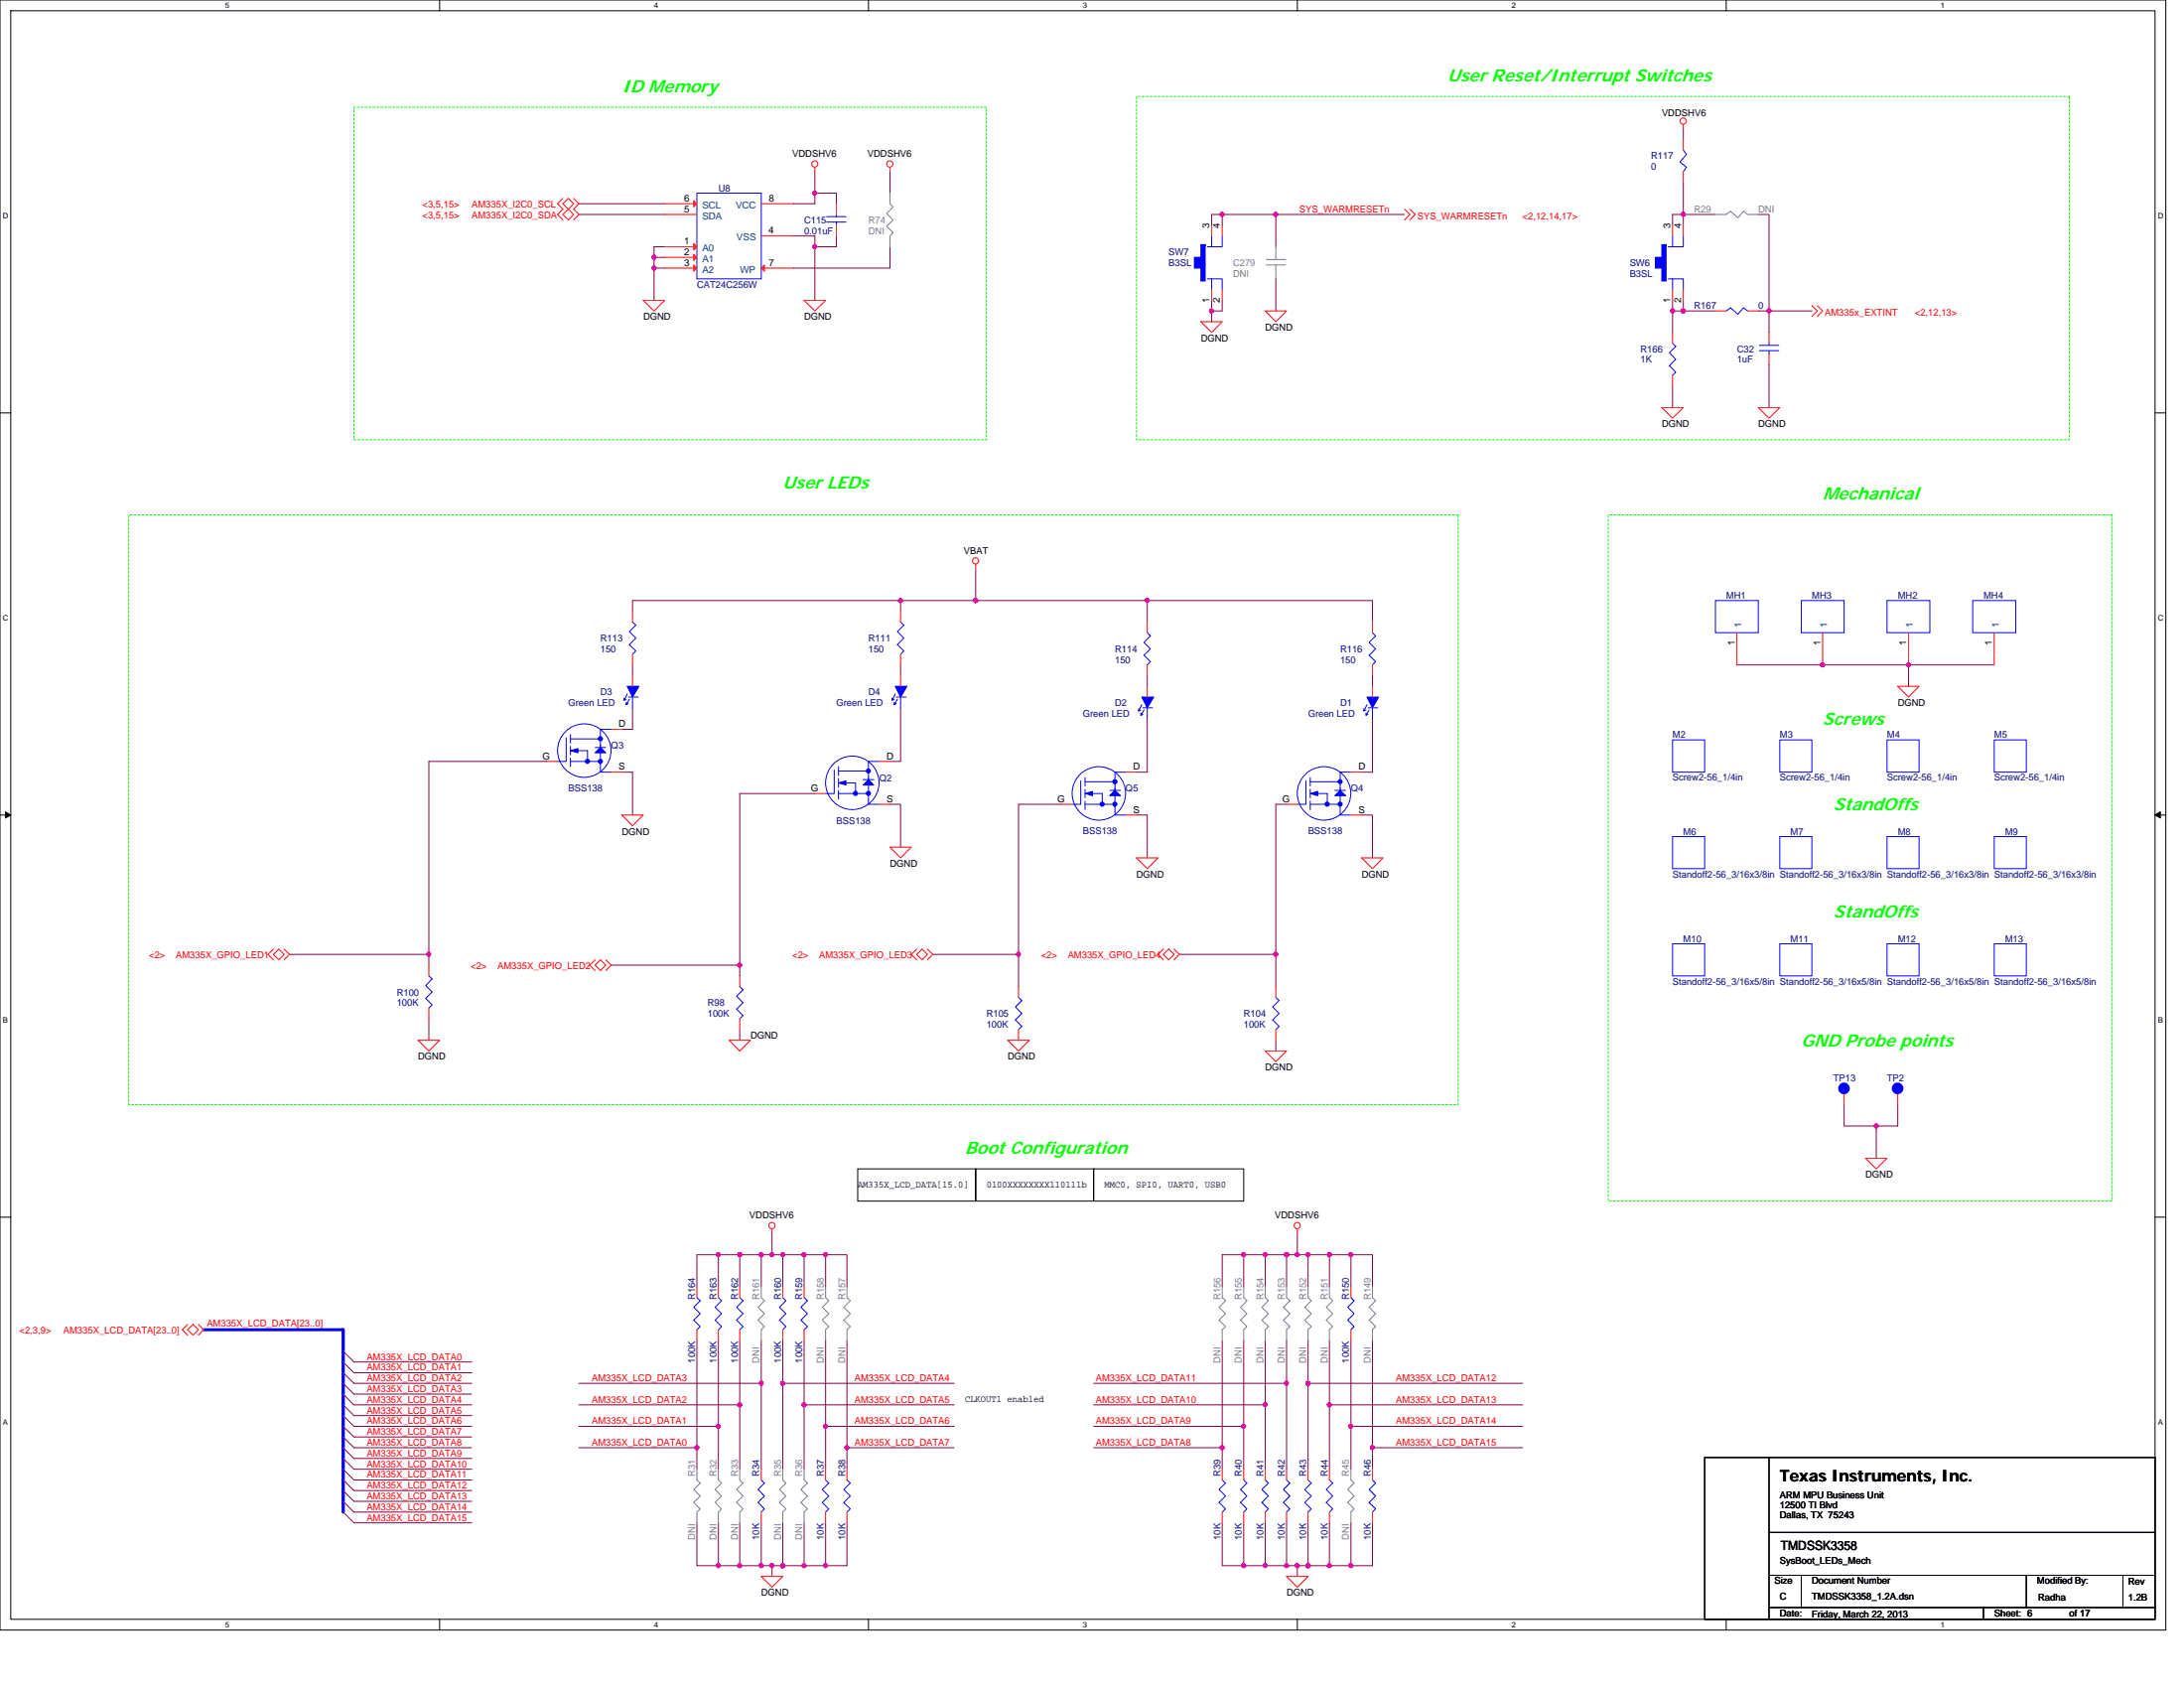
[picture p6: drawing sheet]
<svg xmlns="http://www.w3.org/2000/svg" width="279mm" height="216mm" viewBox="0 0 279 216" stroke-linecap="round" stroke-linejoin="round" font-family="sans-serif">
<path d="M0 0h277.1v208.5h-277.1zM1.4 1.4h274.3v205.7h-274.3z" fill="none" stroke="#000" stroke-width=".13"/>
<g fill="#fff">
<path d="M28.8 .1h.6v1.1h-.6z"/>
<path d="M28.8 207.3h.6v1.1h-.6z"/>
</g>
<path d="M56.2 0v1.4M56.2 207.1v1.4" fill="none" stroke="#000" stroke-width=".13"/>
<g fill="#fff">
<path d="M83.7 .1h.5v1.1h-.5z"/>
<path d="M83.7 207.3h.5v1.1h-.5z"/>
</g>
<path d="M111.1 0v1.4M111.1 207.1v1.4" fill="none" stroke="#000" stroke-width=".13"/>
<g fill="#fff">
<path d="M138.5 .1h.6v1.1h-.6z"/>
<path d="M138.5 207.3h.6v1.1h-.6z"/>
</g>
<path d="M166 0v1.4M166 207.1v1.4" fill="none" stroke="#000" stroke-width=".13"/>
<g fill="#fff">
<path d="M193.4 .1h.6v1.1h-.6z"/>
<path d="M193.4 207.3h.6v1.1h-.6z"/>
</g>
<path d="M220.8 0v1.4M220.8 207.1v1.4" fill="none" stroke="#000" stroke-width=".13"/>
<g fill="#fff">
<path d="M248.3 .1h.5v1.1h-.5z"/>
<path d="M248.3 207.3h.5v1.1h-.5z"/>
<path d="M.4 27.1h.7v1.1h-.7z"/>
<path d="M276.1 27.1h.7v1.1h-.7z"/>
<path d="M.4 78.5h.7v1.1h-.7z"/>
<path d="M276.1 78.5h.7v1.1h-.7z"/>
</g>
<path d="M0 52.8h1.4M275.7 52.8h1.4" fill="none" stroke="#000" stroke-width=".13"/>
<g fill="#fff">
<path d="M.4 130h.6v1.1h-.6z"/>
<path d="M276.1 130h.6v1.1h-.6z"/>
</g>
<path d="M0 104.2h1.4M275.7 104.2h1.4" fill="none" stroke="#000" stroke-width=".13"/>
<path d="M.7 103.8l.7 .4-.7 .4zM275.7 104.2l.7-.4v.8z" fill="#000" stroke="#000" stroke-width=".13"/>
<g fill="#fff">
<path d="M.4 181.4h.6v1.1h-.6z"/>
<path d="M276.1 181.4h.6v1.1h-.6z"/>
</g>
<g fill="none" stroke="#000" stroke-width=".13">
<path d="M0 155.7h1.4M109.7 149.5h15.1v4.1h-15.1zM124.8 149.5h15.1v4.1h-15.1zM139.9 149.5h19.2v4.1h-19.2zM275.7 155.7h1.4M218.1 186.4h57.6v20.7h-57.6zM226.3 186.4v20.6M226.3 196h49.4M226.3 201.5h49.4M226.3 205.6h49.4M230.4 201.5v4.1M253.7 205.6v1.4"/>
<path d="M259.2 201.5v4.1M271.6 201.5v4.1"/>
</g>
<path d="M45.3 13.7h80.9v42.5h-80.9zM145.4 12.3h119.3v43.9h-119.3zM16.5 65.8h170v75.5h-170zM205.7 65.8h64.5v87.8h-64.5z" fill="none" stroke="#0f0" stroke-width=".13" stroke-dasharray=".3 .3"/>
<g fill="none" stroke="#800040" stroke-width=".13">
<path d="M215.3 16.5v1.3M74.1 26.1h10.9M74.1 27.4h10.9M83.7 32.9h1.3M83.7 32.9v1.4M83.7 34.3v4.1M83.7 34.3h1.3M85 31.6h-1.3v1.3M101.5 30.2h2.7v1.4h2.8v-1.4M104.2 21.9v2.8h2.8v1.4M104.2 31.6v6.8M104.2 24.7v1.4h-2.7"/>
<path d="M113.9 31.6v2.7h-12.4M113.9 21.9v2.8M155 38.4v1.4h1.4v-1.4M155 39.8v1.3M156.4 27.4h-1.4v1.4M156.4 27.4v1.4M156.4 27.4h6.8M163.2 27.4h16.5M163.2 35.7v4.1M163.2 27.4v4.2M214 38.4v1.4M214 39.8v2.7"/>
<path d="M214 39.8h1.3M215.3 27.4h4.2M215.3 27.4v1.4M215.3 23.3v4.1M215.3 39.8h4.2M215.3 27.4h-1.3v1.4M215.3 38.4v1.4M224.9 27.4h1.4v12.4M224.9 39.8h1.4M226.3 39.8h5.5M226.3 39.8v2.7M214 49.4v2.7"/>
<path d="M226.3 46.6v5.5M115.2 76.8h-34.3v1.4M115.2 76.8v1.4M115.2 76.8h9.6M124.8 76.8h22M124.8 72.7v4.1M146.8 76.8h28.8v2.8M146.8 76.8v2.8M70 97.4h-15.1v24.7M79.6 98.8h1.3v5.4M80.9 85v1.4M80.9 90.5v2.8h-1.3"/>
<path d="M115.2 90.5v6.9h-1.3M115.2 85v1.4M146.8 91.9v6.9h-1.4M146.8 86.4v1.4M175.6 91.9v6.9h-1.4M175.6 86.4v1.4M222.2 85h22M244.2 85v2.8M244.2 85h10.9M104.2 101.5h-9.6v21.9M113.9 102.9h1.3v5.5M135.8 102.9h-5.5v19.2"/>
<path d="M145.4 104.2h1.4v5.5M164.6 102.9h-1.4v19.2M174.2 104.2h1.4v5.5M37 122.1h17.9M54.9 130.3v2.8M54.9 122.1v1.3M78.2 123.4h16.4M94.6 131.7v1.4M94.6 123.4v1.4M119.3 122.1h11M130.3 122.1v4.1M150.9 122.1h12.3"/>
<path d="M163.2 133.1v1.3M163.2 122.1v4.1M98.8 157.7v2.8M166 157.7v2.8M235.9 141.3v2.7h4.1M240 144v4.1M242.8 141.3v2.7h-2.8M43.9 172.8l1.4 1.4h15M43.9 174.2l1.4 1.4h15M43.9 176.9l1.4 1.4h15M43.9 175.6l1.4 1.3h15M43.9 179.7l1.4 1.4h15"/>
<path d="M43.9 178.3l1.4 1.4h15M74.1 179.7h20.5M74.1 176.9h23.3M89.2 171.5v13.7M91.9 171.5v10.9M91.9 160.5h-2.7v4.1M91.9 160.5v4.1M91.9 160.5h2.7M94.6 160.5h2.8M94.6 179.7v8.2M94.6 171.4v8.3M94.6 160.5v4.1"/>
<path d="M97.4 160.5h1.4M97.4 176.9v11M97.4 171.5v5.4M97.4 160.5v4.1M98.8 160.5h1.3M100.1 160.5h2.8M100.1 176.9v11M100.1 176.9h22M100.1 171.5v5.4M100.1 160.5v4.1M102.9 160.5h2.7M102.9 179.7h19.2"/>
<path d="M102.9 179.7v8.2M102.9 160.5v4.1M102.9 171.4v8.3M105.6 171.5v10.9M105.6 160.5v4.1M105.6 160.5h2.8v4.1M108.4 171.5v13.7M139.9 179.7h22M139.9 176.9h24.7M156.4 171.5v13.7M159.1 171.5v10.9M159.1 160.5h-2.7v4.1"/>
<path d="M159.1 160.5v4.1M159.1 160.5h2.8M161.9 160.5h2.7M161.9 179.7v8.2M161.9 171.4v8.3M161.9 160.5v4.1M164.6 160.5h1.4M164.6 176.9v11M164.6 171.5v5.4M164.6 160.5v4.1M166 160.5h1.3M167.3 176.9v11"/>
<path d="M167.3 171.5v5.4M167.3 160.5v4.1M167.3 176.9h27.5M167.3 160.5h2.8M170.1 160.5h2.7M170.1 179.7h24.7M170.1 179.7v8.2M170.1 160.5v4.1M170.1 171.4v8.3M172.8 171.5v10.9M172.8 160.5v4.1M172.8 160.5h2.8v4.1"/>
<path d="M175.6 171.5v13.7M43.9 181.1l1.4 1.3h15M43.9 182.4l1.4 1.4h15M43.9 185.2l1.4 1.3h15M43.9 183.8l1.4 1.4h15M43.9 186.5l1.4 1.4h15M43.9 187.9l1.4 1.4h15M43.9 192l1.4 1.4h15M43.9 189.3l1.4 1.3h15M43.9 190.6l1.4 1.4h15M43.9 193.4l1.4 1.4h15M74.1 185.2h15.1"/>
<path d="M74.1 182.4h17.8M89.2 185.2v2.7M89.2 194.8v5.5h2.7M91.9 194.8v5.5M91.9 182.4v5.5M94.6 194.8v5.5M97.4 194.8v5.5M100.1 194.8v5.5M102.9 194.8v5.5M105.6 182.4h16.5M105.6 194.8v5.5M105.6 182.4v5.5"/>
<path d="M108.4 194.8v5.5h-2.8M108.4 185.2v2.7M108.4 185.2h13.7M139.9 185.2h16.5M139.9 182.4h19.2M156.4 185.2v2.7M156.4 194.8v5.5h2.7M159.1 182.4v5.5M159.1 194.8v5.5M161.9 194.8v5.5M164.6 194.8v5.5M167.3 194.8v5.5"/>
<path d="M170.1 194.8v5.5M172.8 182.4v5.5M172.8 182.4h22M172.8 194.8v5.5M175.6 185.2h19.2M175.6 185.2v2.7M175.6 194.8v5.5h-2.8M91.9 200.3h2.7M94.6 200.3h2.8M97.4 200.3h1.4M98.8 200.3h1.3M98.8 200.3v1.3"/>
<path d="M100.1 200.3h2.8M102.9 200.3h2.7M159.1 200.3h2.8M161.9 200.3h2.7M164.6 200.3h1.4M166 200.3h1.3M166 200.3v1.3M167.3 200.3h2.8M170.1 200.3h2.7"/>
</g>
<g fill="#f0f" stroke="#f0f" stroke-width=".13">
<circle cx="163.2" cy="27.4" r=".27"/>
<circle cx="155" cy="39.8" r=".27"/>
<circle cx="156.3" cy="27.4" r=".27"/>
<circle cx="215.3" cy="39.8" r=".27"/>
<circle cx="215.3" cy="27.4" r=".27"/>
<circle cx="124.8" cy="76.8" r=".27"/>
<circle cx="130.3" cy="122.1" r=".27"/>
<circle cx="115.2" cy="76.8" r=".27"/>
<circle cx="146.8" cy="76.8" r=".27"/>
<circle cx="94.6" cy="123.4" r=".27"/>
<circle cx="163.2" cy="122.1" r=".27"/>
<circle cx="83.7" cy="32.9" r=".27"/>
<circle cx="83.7" cy="34.3" r=".27"/>
<circle cx="104.2" cy="24.7" r=".27"/>
<circle cx="156.3" cy="185.2" r=".27"/>
<circle cx="159.1" cy="182.4" r=".27"/>
<circle cx="161.8" cy="179.7" r=".27"/>
<circle cx="164.6" cy="176.9" r=".27"/>
<circle cx="167.3" cy="176.9" r=".27"/>
<circle cx="170.1" cy="179.7" r=".27"/>
<circle cx="172.8" cy="182.4" r=".27"/>
<circle cx="175.6" cy="185.2" r=".27"/>
<circle cx="159.1" cy="160.5" r=".27"/>
<circle cx="161.8" cy="160.5" r=".27"/>
<circle cx="164.6" cy="160.5" r=".27"/>
<circle cx="167.3" cy="160.5" r=".27"/>
<circle cx="170.1" cy="160.5" r=".27"/>
<circle cx="172.8" cy="160.5" r=".27"/>
<circle cx="94.6" cy="200.2" r=".27"/>
<circle cx="100.1" cy="200.2" r=".27"/>
<circle cx="102.9" cy="200.2" r=".27"/>
<circle cx="91.9" cy="200.2" r=".27"/>
<circle cx="105.6" cy="200.2" r=".27"/>
<circle cx="159.1" cy="200.2" r=".27"/>
<circle cx="166" cy="200.2" r=".27"/>
<circle cx="167.3" cy="200.2" r=".27"/>
<circle cx="172.8" cy="200.2" r=".27"/>
<circle cx="164.6" cy="200.2" r=".27"/>
<circle cx="89.1" cy="185.2" r=".27"/>
<circle cx="91.9" cy="182.4" r=".27"/>
<circle cx="94.6" cy="179.7" r=".27"/>
<circle cx="97.4" cy="176.9" r=".27"/>
<circle cx="100.1" cy="176.9" r=".27"/>
<circle cx="102.9" cy="179.7" r=".27"/>
<circle cx="105.6" cy="182.4" r=".27"/>
<circle cx="108.3" cy="185.2" r=".27"/>
<circle cx="91.9" cy="160.5" r=".27"/>
<circle cx="94.6" cy="160.5" r=".27"/>
<circle cx="97.4" cy="160.5" r=".27"/>
<circle cx="100.1" cy="160.5" r=".27"/>
<circle cx="102.9" cy="160.5" r=".27"/>
<circle cx="105.6" cy="160.5" r=".27"/>
<circle cx="98.7" cy="160.5" r=".27"/>
<circle cx="104.2" cy="31.5" r=".27"/>
<circle cx="54.9" cy="122.1" r=".27"/>
<circle cx="233.2" cy="85" r=".27"/>
<circle cx="98.7" cy="200.2" r=".27"/>
<circle cx="161.8" cy="200.2" r=".27"/>
<circle cx="170.1" cy="200.2" r=".27"/>
<circle cx="97.4" cy="200.2" r=".27"/>
<circle cx="166" cy="160.5" r=".27"/>
<circle cx="244.1" cy="85" r=".27"/>
<circle cx="240" cy="144" r=".27"/>
<circle cx="214" cy="39.8" r=".27"/>
<circle cx="226.3" cy="39.8" r=".27"/>
</g>
<path d="M26.1 170.1h17.8v23.3" fill="none" stroke="#00f" stroke-width=".4"/>
<g fill="none" stroke="#f00" stroke-width=".13">
<path d="M215.3 15.9v.6M215.3 17.8v1.4M72 27.4l.7-.6 .7 .6-.7 .7zM72 26.1l.7-.7 .7 .7-.7 .7zM72 25.4l-.7 .7 .7 .7-.7 .6 .7 .7M73.4 25.4l.7 .7-.7 .7 .7 .6-.7 .7M82.3 38.4h2.7l-1.3 1.4zM85 31.6h4.2M85 32.9h4.2M85 34.3h4.2M85 26.1h4.2M85 27.4h4.2"/>
<path d="M97.4 26.1h4.1M97.4 30.2h4.1M97.4 34.3h4.1M102.9 38.4h2.7l-1.4 1.4zM104.2 21.4v.5M107 26.1v1.3M107 28.8v1.4M113.9 21.4v.5M155 37v1.4M155 28.8v1.4M156.4 37v1.4M156.4 28.8v1.4"/>
<path d="M161.9 39.8h2.7l-1.4 1.3zM179.7 26.8l.7 .6-.7 .7M180.4 26.8l.7 .6-.7 .7M214 37v1.4M214 28.8v1.4M215.3 37v1.4M215.3 28.8v1.4M215.3 21.9v1.4M219.5 39.8h1.3M223.6 39.8h1.3M231.8 39.1l.7 .7-.7 .7M232.5 39.1l.7 .7-.7 .7"/>
<path d="M153.6 41.1h2.8l-1.4 1.4zM212.6 52.1h2.7l-1.3 1.4zM214 42.5v1.4M214 48v1.4M224.9 52.1h2.8l-1.4 1.4zM226.3 42.5v1.4M226.3 45.3v1.3M80.9 78.2v1.4M115.2 78.2v1.4M124.8 72.2v.5M146.8 79.6v1.3M175.6 79.6v1.3"/>
<path d="M70 97.4h1.3M78.2 98.8h1.4M78.2 93.3h1.4M80.9 86.4v1.4M80.9 90.5h.1M80.9 83.7v1.3M112.5 97.4h1.4M115.2 83.7v1.3M115.2 86.4v1.4M115.2 90.5h.1M144 98.8h1.4M146.8 87.8v1.4"/>
<path d="M146.8 91.9h.1M146.8 85v1.4M172.8 98.8h1.4M175.6 87.8v1.4M175.6 91.9h.1M175.6 85v1.4M222.2 80.9v4.1M233.2 80.9v4.1M242.8 87.8h2.7l-1.3 1.4zM244.2 80.9v4.1M255.1 80.9v4.1M79.6 104.2h2.7l-1.4 1.4z"/>
<path d="M104.2 101.5h1.4M112.5 102.9h1.4M113.9 108.4h2.7l-1.4 1.3zM135.8 102.9h1.4M144 104.2h1.4M145.4 109.7h2.7l-1.3 1.4zM164.6 102.9h1.4M172.8 104.2h1.4M174.2 109.7h2.7l-1.3 1.4zM35 121.4l-.7 .7 .7 .7M35 122.1l.7-.7 .6 .7-.6 .7zM36.3 121.4l.7 .7-.7 .7"/>
<path d="M53.5 133.1h2.7l-1.3 1.3zM54.9 123.4v1.4M54.9 128.9v1.4M76.1 123.4l.7-.6 .7 .6-.7 .7zM76.1 122.8l-.7 .6 .7 .7M77.5 122.8l.7 .6-.7 .7M93.3 133.1h2.7l-1.4 1.3zM94.6 124.8v1.4M94.6 130.3v1.4M117.3 121.4l-.7 .7 .7 .7M117.3 122.1l.7-.7 .6 .7-.6 .7zM118.6 121.4l.7 .7-.7 .7"/>
<path d="M128.9 133.1h2.8l-1.4 1.3zM130.3 126.2v1.4M130.3 131.7v1.4M148.8 121.4l-.7 .7 .7 .7M148.8 122.1l.7-.7 .7 .7-.7 .7zM150.2 121.4l.7 .7-.7 .7M161.9 134.4h2.7l-1.4 1.4zM163.2 126.2v1.4M163.2 131.7v1.4M235.9 139.9v1.4M242.8 139.9v1.4M98.8 157.2v.5"/>
<path d="M166 157.2v.5M238.7 148.1h2.7l-1.4 1.4zM24 170.1l.7-.7 .7 .7-.7 .7zM24 169.4l-.7 .7 .7 .7M25.4 169.4l.7 .7-.7 .7M89.2 164.6v1.4M89.2 170.1v1.4M91.9 164.6v1.4M91.9 170.1v1.4M94.6 164.6v1.4M94.6 170.1v1.4M100.1 164.6v1.4"/>
<path d="M100.1 170.1v1.4M102.9 164.6v1.4M102.9 170.1v1.4M172.8 164.6v1.4M172.8 170.1v1.4M97.4 187.9v1.4M97.4 193.4v1.4M105.6 187.9v1.4M105.6 193.4v1.4M108.4 187.9v1.4M108.4 193.4v1.4M156.4 187.9v1.4"/>
<path d="M156.4 193.4v1.4M159.1 187.9v1.4M159.1 193.4v1.4M161.9 187.9v1.4M161.9 193.4v1.4M164.6 187.9v1.4M164.6 193.4v1.4M167.3 187.9v1.4M167.3 193.4v1.4M170.1 187.9v1.4M170.1 193.4v1.4M175.6 187.9v1.4"/>
<path d="M175.6 193.4v1.4M97.4 201.6h2.7l-1.3 1.4zM164.6 201.6h2.7l-1.3 1.4z"/>
<circle cx="215.3" cy="15.5" r=".4"/>
<circle cx="104.2" cy="21" r=".4"/>
<circle cx="113.8" cy="21" r=".4"/>
<circle cx="124.8" cy="71.7" r=".4"/>
<circle cx="98.7" cy="156.8" r=".4"/>
<circle cx="165.9" cy="156.8" r=".4"/>
</g>
<g fill="none" stroke="#00f" stroke-width=".13">
<path d="M215.3 19.2l.5 .5-.9 1 .9 .7-.5 .5M89.2 24.7h8.2v11h-8.2zM105.7 28.4h2.5M105.7 27.7h2.5M107 27.4v.3M107 28.4v.4M154.5 31.6h.5M154.5 35.7h.5M155 35.7h1.4v1.3M155 35.7v1.3M155 30.2v1.4M156.4 30.2v1.4h-1.4"/>
<path d="M213.4 31.6h.6M213.4 35.7h.6M214 35.7v1.3M214 30.2v1.4M214 35.7h1.3v1.3M215.3 30.2v1.4h-1.3M220.8 39.8l.6-.4 .9 .8 .7-.8 .6 .4M214 43.9l.4 .4-.8 .8 .8 .9-.8 .8 .8 .8-.4 .4M225.1 44.9h2.5M225.1 44.2h2.5M226.3 43.9v.3M226.3 44.9v.4"/>
<path d="M80.9 79.6l.4 .4-.8 .8 .8 .8-.8 .8 .8 .9-.4 .4M115.2 79.6l.4 .4-.8 .8 .8 .8-.8 .8 .8 .9-.4 .4M219.5 76.8h5.4v4.1h-5.4zM230.4 76.8h5.5v4.1h-5.5zM241.4 76.8h5.5v4.1h-5.5zM252.4 76.8h5.5v4.1h-5.5zM72.4 94.4v3h-1.1M73 97v1.1M73 95.5v1.1M73 94v1.1M73 97.4h3.8M73 94.5h3.8v1.2"/>
<path d="M73.8 96h1.4v1.4M76.1 95.6h1.4M76.8 95.3v3.5h1.4M78.2 93.3h-1.4v1.2M80.1 89.4l-.3 .2M80.2 88.8l-.4 .8v-.3M80.4 90l-.3 .1M80.4 89.2h1.2M80.5 89.4l-.4 .7v-.2M80.9 89.2v1.3M106.7 98.5v3h-1.1M107.3 98.6h3.8v1.3"/>
<path d="M107.3 99.6v1.1M107.3 98.1v1.1M110.4 99.7h1.4M111.1 99.4v3.5h1.4M112.5 97.4h-1.4v1.2M114.4 89.4l-.3 .2M114.5 88.8l-.4 .8v-.3M114.7 90l-.3 .1M114.7 89.2h1.2M114.8 89.4l-.4 .7v-.2M115.2 89.2v1.3M138.3 99.9v3h-1.1"/>
<path d="M138.8 100h3.8v1.2M138.8 99.4v1.1M144 98.8h-1.4v1.2M145.9 90.8l-.2 .1M146.1 90.1l-.4 .8v-.2M146.2 91.4l-.3 .1M146.2 90.5h1.2M146.3 90.8l-.4 .7v-.3M146.8 80.9l.4 .4-.9 .9 .9 .8-.9 .8 .9 .8-.4 .4M146.8 90.5v1.4M167.1 99.9v3h-1.1M167.6 100h3.8v1.2"/>
<path d="M167.6 99.4v1.1M172.8 98.8h-1.4v1.2M174.8 90.8l-.3 .1M174.9 90.1l-.4 .8v-.2M175 91.4l-.2 .1M175 90.5h1.3M175.2 90.8l-.4 .7v-.3M175.6 80.9l.4 .4-.8 .9 .8 .8-.8 .8 .8 .8-.4 .4M175.6 90.5v1.4M214 94.6h4.1v4.2h-4.1zM227.7 94.6h4.1v4.2h-4.1zM241.4 94.6h4.1v4.2h-4.1z"/>
<path d="M255.1 94.6h4.1v4.2h-4.1zM107.3 101.1v1.1M107.3 101.5h3.8M108.1 100.1h1.4v1.4M138.8 102.5v1.1M138.8 100.9v1.1M138.8 102.9h3.8M139.6 101.5h1.4v1.4M142 101.1h1.3M142.6 100.8v3.4h1.4M167.6 102.5v1.1M167.6 100.9v1.1"/>
<path d="M167.6 102.9h3.8M168.4 101.5h1.4v1.4M170.8 101.1h1.3M171.4 100.8v3.4h1.4M214 107h4.1v4.1h-4.1zM227.7 107h4.1v4.1h-4.1zM241.4 107h4.1v4.1h-4.1zM255.1 107h4.1v4.1h-4.1zM54.9 124.8l.4 .4-.8 .8 .8 .9-.8 .8 .8 .8-.4 .4M94.6 126.2l.5 .4-.9 .8 .9 .8-.9 .9 .9 .8-.5 .4M130.3 127.6l.4 .4-.8 .8 .8 .8-.8 .9 .8 .8-.4 .4M163.2 127.6l.4 .4-.8 .8 .8 .8-.8 .9 .8 .8-.4 .4"/>
<path d="M214 120.7h4.1v4.1h-4.1zM227.7 120.7h4.1v4.1h-4.1zM241.4 120.7h4.1v4.1h-4.1zM255.1 120.7h4.1v4.1h-4.1zM89.2 166l.4 .4-.8 .8 .8 .8-.8 .8 .8 .9-.4 .4M91.9 166l.4 .4-.8 .8 .8 .8-.8 .8 .8 .9-.4 .4M94.6 166l.5 .4-.9 .8 .9 .8-.9 .8 .9 .9-.5 .4M100.1 166l.4 .4-.8 .8 .8 .8-.8 .8 .8 .9-.4 .4M102.9 166l.4 .4-.8 .8 .8 .8-.8 .8 .8 .9-.4 .4M172.8 166l.4 .4-.8 .8 .8 .8-.8 .8 .8 .9-.4 .4M97.4 189.3l.4 .4-.8 .8 .8 .8-.8 .9 .8 .8-.4 .4M105.6 189.3l.4 .4-.8 .8 .8 .8-.8 .9 .8 .8-.4 .4"/>
<path d="M108.4 189.3l.4 .4-.9 .8 .9 .8-.9 .9 .9 .8-.4 .4M156.4 189.3l.4 .4-.8 .8 .8 .8-.8 .9 .8 .8-.4 .4M159.1 189.3l.4 .4-.8 .8 .8 .8-.8 .9 .8 .8-.4 .4M161.9 189.3l.4 .4-.9 .8 .9 .8-.9 .9 .9 .8-.4 .4M164.6 189.3l.4 .4-.8 .8 .8 .8-.8 .9 .8 .8-.4 .4M167.3 189.3l.4 .4-.8 .8 .8 .8-.8 .9 .8 .8-.4 .4M170.1 189.3l.4 .4-.8 .8 .8 .8-.8 .9 .8 .8-.4 .4M175.6 189.3l.4 .4-.8 .8 .8 .8-.8 .9 .8 .8-.4 .4"/>
<circle cx="74.7" cy="96" r="3.4"/>
<circle cx="109" cy="100.1" r="3.4"/>
<circle cx="140.6" cy="101.5" r="3.4"/>
<circle cx="169.4" cy="101.5" r="3.4"/>
</g>
<g fill="none" stroke="#808080" stroke-width=".13">
<path d="M113.9 24.7v1.4l.4 .4-.9 .8 .9 .8-.9 .8 .9 .9-.4 .4v1.4M162 33.9h2.5M162 33.2h2.5M163.2 31.6v1.6M163.2 33.9v1.8M219.5 27.4h1.3l.6-.4 .9 .9 .7-.9 .6 .4h1.3M97.4 164.6v1.4l.4 .4-.8 .8 .8 .8-.8 .8 .8 .9-.4 .4v1.4M105.6 164.6v1.4l.4 .4-.8 .8 .8 .8-.8 .8 .8 .9-.4 .4v1.4M108.4 164.6v1.4l.4 .4-.9 .8 .9 .8-.9 .8 .9 .9-.4 .4v1.4M156.4 164.6v1.4l.4 .4-.8 .8 .8 .8-.8 .8 .8 .9-.4 .4v1.4M159.1 164.6v1.4l.4 .4-.8 .8 .8 .8-.8 .8 .8 .9-.4 .4v1.4M161.9 164.6v1.4l.4 .4-.9 .8 .9 .8-.9 .8 .9 .9-.4 .4v1.4"/>
<path d="M164.6 164.6v1.4l.4 .4-.8 .8 .8 .8-.8 .8 .8 .9-.4 .4v1.4M167.3 164.6v1.4l.4 .4-.8 .8 .8 .8-.8 .8 .8 .9-.4 .4v1.4M170.1 164.6v1.4l.4 .4-.8 .8 .8 .8-.8 .8 .8 .9-.4 .4v1.4M175.6 164.6v1.4l.4 .4-.8 .8 .8 .8-.8 .8 .8 .9-.4 .4v1.4M89.2 187.9v1.4l.4 .4-.8 .8 .8 .8-.8 .9 .8 .8-.4 .4v1.4M91.9 187.9v1.4l.4 .4-.8 .8 .8 .8-.8 .9 .8 .8-.4 .4v1.4M94.6 187.9v1.4l.5 .4-.9 .8 .9 .8-.9 .9 .9 .8-.5 .4v1.4M100.1 187.9v1.4l.4 .4-.8 .8 .8 .8-.8 .9 .8 .8-.4 .4v1.4M102.9 187.9v1.4l.4 .4-.8 .8 .8 .8-.8 .9 .8 .8-.4 .4v1.4M172.8 187.9v1.4l.4 .4-.8 .8 .8 .8-.8 .9 .8 .8-.4 .4v1.4"/>
</g>
<g fill="#00f" stroke="#00f" stroke-width=".13">
<path d="M111.1 99.7l.7 .7h-1.4z" fill-rule="evenodd"/>
<path d="M107.3 100.1l.9-.2v.5z" fill-rule="evenodd"/>
<path d="M212.6 31.3v4.6h.5v-4.6z" fill-rule="evenodd"/>
<path d="M211.8 32.9v1.4h.8v-1.4z" fill-rule="evenodd"/>
<path d="M80.2 87.8h1.5l-.8 1.4z" fill-rule="evenodd"/>
<path d="M146.1 89.2h1.5l-.8 1.3z" fill-rule="evenodd"/>
<path d="M142.6 101.1l.7 .7h-1.3z" fill-rule="evenodd"/>
<path d="M138.8 101.5l1-.3v.6z" fill-rule="evenodd"/>
<path d="M76.8 95.6l.7 .7h-1.4z" fill-rule="evenodd"/>
<path d="M73 96l.9-.3v.6z" fill-rule="evenodd"/>
<path d="M174.9 89.2h1.5l-.8 1.3z" fill-rule="evenodd"/>
<path d="M171.4 101.1l.7 .7h-1.3z" fill-rule="evenodd"/>
<path d="M167.6 101.5l1-.3v.6z" fill-rule="evenodd"/>
<path d="M153.6 31.3v4.6h.6v-4.6z" fill-rule="evenodd"/>
<path d="M152.8 32.9v1.4h.8v-1.4z" fill-rule="evenodd"/>
<path d="M114.5 87.8h1.5l-.8 1.4z" fill-rule="evenodd"/>
<circle cx="111.1" cy="98.6" r=".27"/>
<circle cx="109.4" cy="101.5" r=".27"/>
<circle cx="111.1" cy="101.5" r=".27"/>
<circle cx="235.9" cy="139.2" r=".68"/>
<circle cx="242.8" cy="139.2" r=".68"/>
<circle cx="142.6" cy="100" r=".27"/>
<circle cx="141" cy="102.9" r=".27"/>
<circle cx="142.6" cy="102.9" r=".27"/>
<circle cx="76.8" cy="94.5" r=".27"/>
<circle cx="75.1" cy="97.4" r=".27"/>
<circle cx="76.8" cy="97.4" r=".27"/>
<circle cx="171.4" cy="100" r=".27"/>
<circle cx="169.8" cy="102.9" r=".27"/>
<circle cx="171.4" cy="102.9" r=".27"/>
</g>
<g fill="#f00" stroke="#f00" stroke-width=".13">
<path d="M88.8 31.2l.4 .4-.4 .4z"/>
<path d="M88.8 32.5l.4 .4-.4 .4z"/>
<path d="M88.8 33.9l.4 .4-.4 .4z"/>
<path d="M88.8 25.7l.4 .4-.4 .4z"/>
<path d="M97.4 34.3l.4-.4v.8z"/>
</g>
<g font-size="2.3" fill="#0f0">
<text x="79.6" y="11.8">ID Memory</text>
<text x="185.2" y="10.4">User Reset/Interrupt Switches</text>
<text x="100.1" y="62.5">User LEDs</text>
<text x="233.2" y="63.9">Mechanical</text>
<text x="233.2" y="92.7">Screws</text>
<text x="234.5" y="103.7">StandOffs</text>
<text x="234.5" y="117.4">StandOffs</text>
<text x="230.4" y="133.9">GND Probe points</text>
<text x="123.4" y="147.6">Boot Configuration</text>
</g>
<text font-size="2.1" x="227.7" y="189.5">Texas Instruments, Inc.</text>
<text font-size="1.6" x="227.8" y="198.2">TMDSSK3358</text>
<g font-size="1.2">
<text x="212.6" y="14.8">VDDSHV6</text>
<text x="101.4" y="20">VDDSHV6</text>
<text x="111" y="20">VDDSHV6</text>
<text x="87.5" y="25.8">6</text>
<text x="87.5" y="27.1">5</text>
<text x="98.3" y="29.9">4</text>
<text x="98.3" y="25.8">8</text>
<text x="154.7" y="29.2" transform="rotate(-90 154.7 29.2)">3</text>
<text x="156.1" y="29.2" transform="rotate(-90 156.1 29.2)">4</text>
<text x="213.7" y="29.2" transform="rotate(-90 213.7 29.2)">3</text>
<text x="215.1" y="29.2" transform="rotate(-90 215.1 29.2)">4</text>
<text x="87.5" y="31.3">1</text>
<text x="87.5" y="32.6">2</text>
<text x="87.5" y="34">3</text>
<text x="98.3" y="34">7</text>
<text x="82.3" y="40.9">DGND</text>
<text x="102.9" y="40.9">DGND</text>
<text x="154.7" y="38.7" transform="rotate(-90 154.7 38.7)">1</text>
<text x="156.1" y="38.7" transform="rotate(-90 156.1 38.7)">2</text>
<text x="213.7" y="38.7" transform="rotate(-90 213.7 38.7)">1</text>
<text x="215.1" y="38.7" transform="rotate(-90 215.1 38.7)">2</text>
<text x="153.6" y="43.6">DGND</text>
<text x="161.9" y="42.3">DGND</text>
<text x="212.6" y="54.6">DGND</text>
<text x="224.9" y="54.6">DGND</text>
<text x="123.3" y="70.8">VBAT</text>
<text x="221.9" y="82.6" transform="rotate(-90 221.9 82.6)">1</text>
<text x="232.9" y="82.6" transform="rotate(-90 232.9 82.6)">1</text>
<text x="243.9" y="82.6" transform="rotate(-90 243.9 82.6)">1</text>
<text x="254.8" y="82.6" transform="rotate(-90 254.8 82.6)">1</text>
<text x="79.1" y="93">D</text>
<text x="242.8" y="90.3">DGND</text>
<text x="69.4" y="97.1">G</text>
<text x="79.1" y="98.5">S</text>
<text x="103.7" y="101.2">G</text>
<text x="113.4" y="97.1">D</text>
<text x="145" y="98.5">D</text>
<text x="173.8" y="98.5">D</text>
<text x="79.6" y="106.7">DGND</text>
<text x="113.4" y="102.6">S</text>
<text x="135.3" y="102.6">G</text>
<text x="145" y="103.9">S</text>
<text x="164.1" y="102.6">G</text>
<text x="173.8" y="103.9">S</text>
<text x="113.9" y="110.8">DGND</text>
<text x="145.4" y="112.2">DGND</text>
<text x="174.2" y="112.2">DGND</text>
<text x="53.5" y="135.6">DGND</text>
<text x="96" y="132.8">DGND</text>
<text x="128.9" y="135.6">DGND</text>
<text x="161.9" y="136.9">DGND</text>
<text x="95.9" y="155.9">VDDSHV6</text>
<text x="109.7" y="151.8">AM335X_LCD_DATA[15.0]</text>
<text x="126.2" y="151.8">0100XXXXXXXX110111b</text>
<text x="141.3" y="151.8">MMC0, SPI0, UART0, USB0</text>
<text x="163.1" y="155.9">VDDSHV6</text>
<text x="238.7" y="150.6">DGND</text>
<text x="123.4" y="179.3">CLKOUT1 enabled</text>
<text x="227.7" y="191.6">ARM MPU Business Unit</text>
<text x="227.7" y="192.9">12500 TI Blvd</text>
<text x="227.7" y="194.2">Dallas, TX 75243</text>
<text x="227" y="202.6">Size</text>
<text x="227.7" y="200">SysBoot_LEDs_Mech</text>
<text x="231.8" y="202.6">Document Number</text>
<text x="260.6" y="202.6">Modified By:</text>
<text x="272.3" y="202.8">Rev</text>
<text x="97.4" y="204.1">DGND</text>
<text x="164.6" y="204.1">DGND</text>
<text x="227.7" y="206.7">Date:</text>
<text x="227.7" y="204.5">C</text>
<text x="231.8" y="206.9">Friday, March 22, 2013</text>
<text x="231.8" y="204.5">TMDSSK3358_1.2A.dsn</text>
<text x="255.1" y="206.7">Sheet: 6</text>
<text x="260.8" y="204.7">Radha</text>
<text x="264.7" y="206.7">of 17</text>
<text x="272.3" y="204.7">1.2B</text>
</g>
<g font-size="1.2" fill="#000080">
<text x="211.2" y="20.3">R117</text>
<text x="211.2" y="21.7">0</text>
<text x="91.9" y="24.4">U8</text>
<text x="102.9" y="28.6">C115</text>
<text x="102.9" y="29.9">0.01uF</text>
<text x="149.5" y="32.7">SW7</text>
<text x="149.5" y="34">B3SL</text>
<text x="208.5" y="34">SW6</text>
<text x="208.5" y="35.4">B3SL</text>
<text x="89.2" y="36.8">CAT24C256W</text>
<text x="216.7" y="39.5">R167</text>
<text x="224.9" y="39.5">0</text>
<text x="209.9" y="45">R166</text>
<text x="209.9" y="46.4">1K</text>
<text x="222.2" y="45">C32</text>
<text x="222.2" y="46.4">1uF</text>
<text x="220.8" y="76.6">MH1</text>
<text x="231.8" y="76.6">MH3</text>
<text x="242.8" y="76.6">MH2</text>
<text x="253.7" y="76.6">MH4</text>
<text x="76.8" y="82">R113</text>
<text x="76.8" y="83.4">150</text>
<text x="111.1" y="82">R111</text>
<text x="111.1" y="83.4">150</text>
<text x="142.6" y="83.4">R114</text>
<text x="171.4" y="83.4">R116</text>
<text x="76.8" y="88.9">D3</text>
<text x="111.1" y="88.9">D4</text>
<text x="142.6" y="84.8">150</text>
<text x="171.4" y="84.8">150</text>
<text x="72.7" y="90.3">Green LED</text>
<text x="78.2" y="95.8">Q3</text>
<text x="107" y="90.3">Green LED</text>
<text x="138.5" y="91.7">Green LED</text>
<text x="142.6" y="90.3">D2</text>
<text x="167.3" y="91.7">Green LED</text>
<text x="171.4" y="90.3">D1</text>
<text x="214" y="94.4">M2</text>
<text x="227.7" y="94.4">M3</text>
<text x="241.4" y="94.4">M4</text>
<text x="255.1" y="94.4">M5</text>
<text x="72.7" y="101.3">BSS138</text>
<text x="112.5" y="99.9">Q2</text>
<text x="144" y="101.3">Q5</text>
<text x="172.8" y="101.3">Q4</text>
<text x="214" y="99.9">Screw2-56_1/4in</text>
<text x="227.7" y="99.9">Screw2-56_1/4in</text>
<text x="241.4" y="99.9">Screw2-56_1/4in</text>
<text x="255.1" y="99.9">Screw2-56_1/4in</text>
<text x="107" y="105.4">BSS138</text>
<text x="138.5" y="106.7">BSS138</text>
<text x="167.3" y="106.7">BSS138</text>
<text x="215.3" y="106.7">M6</text>
<text x="229.1" y="106.7">M7</text>
<text x="242.8" y="106.7">M8</text>
<text x="256.5" y="106.7">M9</text>
<text x="214" y="112.2">Standoff2-56_3/16x3/8in Standoff2-56_3/16x3/8in Standoff2-56_3/16x3/8in Standoff2-56_3/16x3/8in</text>
<text x="214" y="125.9">Standoff2-56_3/16x5/8in Standoff2-56_3/16x5/8in Standoff2-56_3/16x5/8in Standoff2-56_3/16x5/8in</text>
<text x="215.3" y="120.5">M10</text>
<text x="229.1" y="120.5">M11</text>
<text x="242.8" y="120.5">M12</text>
<text x="256.5" y="120.5">M13</text>
<text x="50.8" y="127.3">R100</text>
<text x="50.8" y="128.7">100K</text>
<text x="90.5" y="128.7">R98</text>
<text x="90.5" y="130">100K</text>
<text x="126.2" y="130">R105</text>
<text x="126.2" y="131.4">100K</text>
<text x="159.1" y="130">R104</text>
<text x="159.1" y="131.4">100K</text>
<text x="234.5" y="138.3">TP13</text>
<text x="241.4" y="138.3">TP2</text>
<text x="88.9" y="166.2" transform="rotate(-90 88.9 166.2)">R164</text>
<text x="91.7" y="166.2" transform="rotate(-90 91.7 166.2)">R163</text>
<text x="94.4" y="166.2" transform="rotate(-90 94.4 166.2)">R162</text>
<text x="99.9" y="166.2" transform="rotate(-90 99.9 166.2)">R160</text>
<text x="102.6" y="166.2" transform="rotate(-90 102.6 166.2)">R159</text>
<text x="172.6" y="166.2" transform="rotate(-90 172.6 166.2)">R150</text>
<text x="88.9" y="174.3" transform="rotate(-90 88.9 174.3)">100K</text>
<text x="91.7" y="174.3" transform="rotate(-90 91.7 174.3)">100K</text>
<text x="94.4" y="174.3" transform="rotate(-90 94.4 174.3)">100K</text>
<text x="99.9" y="174.3" transform="rotate(-90 99.9 174.3)">100K</text>
<text x="102.6" y="174.3" transform="rotate(-90 102.6 174.3)">100K</text>
<text x="172.6" y="174.3" transform="rotate(-90 172.6 174.3)">100K</text>
<text x="97.2" y="188.9" transform="rotate(-90 97.2 188.9)">R34</text>
<text x="105.4" y="188.9" transform="rotate(-90 105.4 188.9)">R37</text>
<text x="108.1" y="188.9" transform="rotate(-90 108.1 188.9)">R38</text>
<text x="156.1" y="188.9" transform="rotate(-90 156.1 188.9)">R39</text>
<text x="158.9" y="188.9" transform="rotate(-90 158.9 188.9)">R40</text>
<text x="161.6" y="188.9" transform="rotate(-90 161.6 188.9)">R41</text>
<text x="164.4" y="188.9" transform="rotate(-90 164.4 188.9)">R42</text>
<text x="167.1" y="188.9" transform="rotate(-90 167.1 188.9)">R43</text>
<text x="169.9" y="188.9" transform="rotate(-90 169.9 188.9)">R44</text>
<text x="175.3" y="188.9" transform="rotate(-90 175.3 188.9)">R46</text>
<text x="97.2" y="197" transform="rotate(-90 97.2 197)">10K</text>
<text x="105.4" y="197" transform="rotate(-90 105.4 197)">10K</text>
<text x="108.1" y="197" transform="rotate(-90 108.1 197)">10K</text>
<text x="156.1" y="197" transform="rotate(-90 156.1 197)">10K</text>
<text x="158.9" y="197" transform="rotate(-90 158.9 197)">10K</text>
<text x="161.6" y="197" transform="rotate(-90 161.6 197)">10K</text>
<text x="164.4" y="197" transform="rotate(-90 164.4 197)">10K</text>
<text x="167.1" y="197" transform="rotate(-90 167.1 197)">10K</text>
<text x="169.9" y="197" transform="rotate(-90 169.9 197)">10K</text>
<text x="175.3" y="197" transform="rotate(-90 175.3 197)">10K</text>
</g>
<g font-size="1.2" fill="#f00">
<text x="54" y="27.9">&lt;3,5,15&gt;</text>
<text x="54" y="26.5">&lt;3,5,15&gt;</text>
<text x="60.3" y="27.9">AM335X_I2C0_SDA</text>
<text x="60.3" y="26.5">AM335X_I2C0_SCL</text>
<text x="166.2" y="27.2">SYS_WARMRESETn</text>
<text x="181.3" y="28">SYS_WARMRESETn</text>
<text x="194.8" y="28">&lt;2,12,14,17&gt;</text>
<text x="233.4" y="40.3">AM335x_EXTINT</text>
<text x="245" y="40.3">&lt;2,12,13&gt;</text>
<text x="19.1" y="122.5">&lt;2&gt;</text>
<text x="22.5" y="122.5">AM335X_GPIO_LED1</text>
<text x="60.2" y="123.9">&lt;2&gt;</text>
<text x="63.6" y="123.9">AM335X_GPIO_LED2</text>
<text x="101.4" y="122.5">&lt;2&gt;</text>
<text x="104.8" y="122.5">AM335X_GPIO_LED3</text>
<text x="133.2" y="122.5">&lt;2&gt;</text>
<text x="136.6" y="122.5">AM335X_GPIO_LED4</text>
<text x="2.5" y="170.5">&lt;2,3,9&gt;</text>
<text x="8.1" y="170.5">AM335X_LCD_DATA[23..0]</text>
<text x="26.5" y="169.7">AM335X_LCD_DATA[23..0]</text>
<text x="46.9" y="173.9">AM335X_LCD_DATA0</text>
<text x="46.9" y="175.3">AM335X_LCD_DATA1</text>
<text x="46.9" y="178">AM335X_LCD_DATA3</text>
<text x="46.9" y="176.7">AM335X_LCD_DATA2</text>
<text x="46.9" y="179.4">AM335X_LCD_DATA4</text>
<text x="75.7" y="179.4">AM335X_LCD_DATA2</text>
<text x="75.7" y="176.7">AM335X_LCD_DATA3</text>
<text x="109.3" y="176.7">AM335X_LCD_DATA4</text>
<text x="109.3" y="179.4">AM335X_LCD_DATA5</text>
<text x="140.2" y="179.4">AM335X_LCD_DATA10</text>
<text x="140.2" y="176.7">AM335X_LCD_DATA11</text>
<text x="178.6" y="176.7">AM335X_LCD_DATA12</text>
<text x="178.6" y="179.4">AM335X_LCD_DATA13</text>
<text x="46.9" y="180.8">AM335X_LCD_DATA5</text>
<text x="46.9" y="182.2">AM335X_LCD_DATA6</text>
<text x="46.9" y="183.5">AM335X_LCD_DATA7</text>
<text x="46.9" y="184.9">AM335X_LCD_DATA8</text>
<text x="75.7" y="184.9">AM335X_LCD_DATA0</text>
<text x="75.7" y="182.2">AM335X_LCD_DATA1</text>
<text x="109.3" y="184.9">AM335X_LCD_DATA7</text>
<text x="109.3" y="182.2">AM335X_LCD_DATA6</text>
<text x="140.2" y="184.9">AM335X_LCD_DATA8</text>
<text x="140.2" y="182.2">AM335X_LCD_DATA9</text>
<text x="178.6" y="184.9">AM335X_LCD_DATA15</text>
<text x="178.6" y="182.2">AM335X_LCD_DATA14</text>
<text x="46.9" y="186.3">AM335X_LCD_DATA9</text>
<text x="46.9" y="187.6">AM335X_LCD_DATA10</text>
<text x="46.9" y="189">AM335X_LCD_DATA11</text>
<text x="46.9" y="190.4">AM335X_LCD_DATA12</text>
<text x="46.9" y="191.7">AM335X_LCD_DATA13</text>
<text x="46.9" y="193.1">AM335X_LCD_DATA14</text>
<text x="46.9" y="194.5">AM335X_LCD_DATA15</text>
</g>
<g font-size="1.2" fill="#004080">
<text x="89.8" y="26.6">SCL</text>
<text x="89.8" y="28">SDA</text>
<text x="94.1" y="26.6">VCC</text>
<text x="89.8" y="32.1">A0</text>
<text x="89.8" y="33.5">A1</text>
<text x="89.8" y="34.9">A2</text>
<text x="94.2" y="30.8">VSS</text>
<text x="94.7" y="34.9">WP</text>
<text x="222.8" y="80.2" transform="rotate(-90 222.8 80.2)">1</text>
<text x="233.7" y="80.2" transform="rotate(-90 233.7 80.2)">1</text>
<text x="244.7" y="80.2" transform="rotate(-90 244.7 80.2)">1</text>
<text x="255.7" y="80.2" transform="rotate(-90 255.7 80.2)">1</text>
</g>
<g font-size="1.2" fill="#808080">
<text x="111.1" y="28.6">R74</text>
<text x="111.1" y="29.9">DNI</text>
<text x="216.7" y="27.2">R29</text>
<text x="224.9" y="27.2">DNI</text>
<text x="157.7" y="34">C279</text>
<text x="157.7" y="35.4">DNI</text>
<text x="97.2" y="166.2" transform="rotate(-90 97.2 166.2)">R161</text>
<text x="105.4" y="166.2" transform="rotate(-90 105.4 166.2)">R158</text>
<text x="108.1" y="166.2" transform="rotate(-90 108.1 166.2)">R157</text>
<text x="156.1" y="166.2" transform="rotate(-90 156.1 166.2)">R156</text>
<text x="158.9" y="166.2" transform="rotate(-90 158.9 166.2)">R155</text>
<text x="161.6" y="166.2" transform="rotate(-90 161.6 166.2)">R154</text>
<text x="164.4" y="166.2" transform="rotate(-90 164.4 166.2)">R153</text>
<text x="167.1" y="166.2" transform="rotate(-90 167.1 166.2)">R152</text>
<text x="169.9" y="166.2" transform="rotate(-90 169.9 166.2)">R151</text>
<text x="175.3" y="166.2" transform="rotate(-90 175.3 166.2)">R149</text>
<text x="97.2" y="174.3" transform="rotate(-90 97.2 174.3)">DNI</text>
<text x="105.4" y="174.3" transform="rotate(-90 105.4 174.3)">DNI</text>
<text x="108.1" y="174.3" transform="rotate(-90 108.1 174.3)">DNI</text>
<text x="156.1" y="174.3" transform="rotate(-90 156.1 174.3)">DNI</text>
<text x="158.9" y="174.3" transform="rotate(-90 158.9 174.3)">DNI</text>
<text x="161.6" y="174.3" transform="rotate(-90 161.6 174.3)">DNI</text>
<text x="164.4" y="174.3" transform="rotate(-90 164.4 174.3)">DNI</text>
<text x="167.1" y="174.3" transform="rotate(-90 167.1 174.3)">DNI</text>
<text x="169.9" y="174.3" transform="rotate(-90 169.9 174.3)">DNI</text>
<text x="175.3" y="174.3" transform="rotate(-90 175.3 174.3)">DNI</text>
<text x="88.9" y="188.9" transform="rotate(-90 88.9 188.9)">R31</text>
<text x="91.7" y="188.9" transform="rotate(-90 91.7 188.9)">R32</text>
<text x="94.4" y="188.9" transform="rotate(-90 94.4 188.9)">R33</text>
<text x="99.9" y="188.9" transform="rotate(-90 99.9 188.9)">R35</text>
<text x="102.6" y="188.9" transform="rotate(-90 102.6 188.9)">R36</text>
<text x="172.6" y="188.9" transform="rotate(-90 172.6 188.9)">R45</text>
<text x="88.9" y="197" transform="rotate(-90 88.9 197)">DNI</text>
<text x="91.7" y="197" transform="rotate(-90 91.7 197)">DNI</text>
<text x="94.4" y="197" transform="rotate(-90 94.4 197)">DNI</text>
<text x="99.9" y="197" transform="rotate(-90 99.9 197)">DNI</text>
<text x="102.6" y="197" transform="rotate(-90 102.6 197)">DNI</text>
<text x="172.6" y="197" transform="rotate(-90 172.6 197)">DNI</text>
</g>
<g font-size="1">
<text x="28.8" y="1">5</text>
<text x="83.7" y="1">4</text>
<text x="138.5" y="1">3</text>
<text x="193.4" y="1">2</text>
<text x="248.3" y="1">1</text>
<text x=".4" y="28">D</text>
<text x="276.1" y="28">D</text>
<text x=".4" y="79.4">C</text>
<text x="276.1" y="79.4">C</text>
<text x=".4" y="130.9">B</text>
<text x="276.1" y="130.9">B</text>
<text x=".4" y="182.3">A</text>
<text x="276.1" y="182.3">A</text>
<text x="28.8" y="208.2">5</text>
<text x="83.7" y="208.2">4</text>
<text x="138.5" y="208.2">3</text>
<text x="193.4" y="208.2">2</text>
<text x="248.3" y="208.2">1</text>
</g>
</svg>
